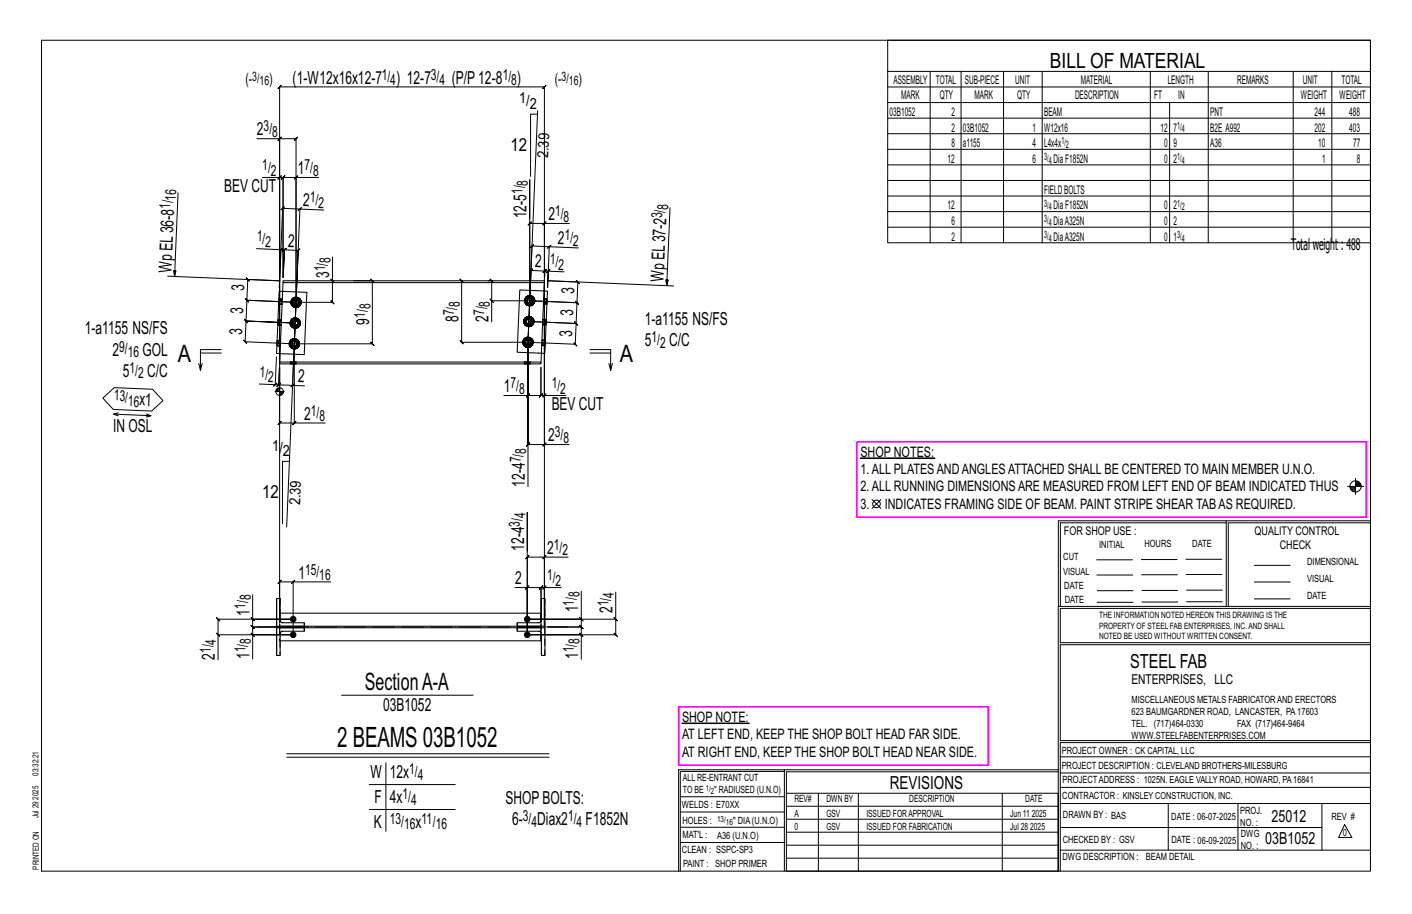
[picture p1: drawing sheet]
<svg xmlns="http://www.w3.org/2000/svg" width="432mm" height="279mm" viewBox="0 0 432 279" stroke-linecap="round" stroke-linejoin="round" font-family="sans-serif">
<g fill="#000" stroke="#000" stroke-width=".31">
<path d="M263.1 140h22.8v.2h-22.8zM208.6 221h20.5v.2h-20.5z"/>
<circle cx="89.6" cy="189.3" r=".86"/>
<circle cx="89.6" cy="194" r=".86"/>
<circle cx="161.2" cy="189.3" r=".86"/>
<circle cx="161.2" cy="194" r=".86"/>
</g>
<g fill="none" stroke="#000" stroke-width=".31">
<path d="M12.7 12.3h406.4v254h-406.4zM271.5 12.3h147.6v61.9h-147.6zM164.4 34.9h-2.1v19M164.4 33.8l-2.9 70.8M271.5 21.8h147.6M271.5 26.6h147.6M271.5 31.4h147.6M271.5 36.1h147.6M284.5 21.8v52.4M293.9 21.8v52.4M306.9 21.8v52.4M318.7 21.8v52.4"/>
<path d="M351.8 21.8v52.4M357.7 31.4v42.8M369.5 21.8v52.4M395.5 21.8v52.4M407.3 21.8v52.4M54.4 59l-1 25.5-.3-1.8 .7 .1-.4 1.7M78.6 42.4h6.9v67.8v-55.9h-5.3M85 54.8l1-1zM85.5 42.4l-.5 .5 1-1zM85.5 54.3h1.1l-.5 .5 1-1-.5 .5v30.5v-30.5l-.5 .5 1-1-.5 .5h3.9M85.5 42.4h5l-.5 .5 1-1-.5 .5v50M90 54.8l1-1z"/>
<path d="M97.5 54.3h-7v38.1M271.5 40.9h147.6M271.5 45.6h147.6M271.5 50.4h147.6M271.5 55.2h147.6M271.5 59.9h147.6M85.4 76.8l1-1zM91.2 64.4l1-1zM91.7 63.9l-5.3-.2 .6-.5-1.1 1 .5-.5-1 24.3 .5-11.7-7.5-.3M99 64.2l-7.3-.3-1.7 41.2 1.2-28.6 .5-.4-1 .9 .5-.5-4.2-.1 .5-.5-1.1 .9 .6-.4-.4 8.4 .4-8.4 .5-.5-1.1 .9 .6-.4-1.1-.1M101.7 78.6v7.2l-.5-.5 1 1-.5-.5v6.6l-.5-.5 1 1-.5-.5h-11.2M162 66.7v-11.7v36.9"/>
<path d="M166.5 68.3l.5-.5-1 1zM166.5 68.3h-4.5l.5-.5-1 1 .5-.5v23.6h-11.6v6.5M167.5 75.9l1-1zM168 75.4l-5.3-.2 .5-.5-1 1 .5-.5-1.2 29.4M174.1 68.3h-7.6v16.5M176.9 75.8l-8.9-.4-.5 12.5 .2-5 4.8 .2M204.9 63.5l-1 23.8-.3-1.7h.7l-.4 1.7M271.5 64.7h147.6M271.5 69.5h147.6M51.3 84.4l34.2 1.4-9.7-.4-.5-.5 .9 1-.4-.5-.3 6.4-.5-.5 1 1-.5-.5 15 .6M88.7 98.7h.5M88.9 98.1l.4 .2-.1 .4"/>
<path d="M89 92.3l.5 .1M89.1 99.8l.5 .3M89.1 91.8l.5 .2-.1 .4M89.2 98.7l.1 .4-.5 .2M89.3 98.3l.3-.3-.4-.4a1.56 1.56 0 0 0-.1 2.2l.4-.3-.2-.4M89.4 93.5l.5 .3M89.5 92.4l.1 .4-.5 .1M89.5 99.5l.3 .2-.2 .4 .6 .2M89.6 92l.2-.3-.3-.4a1.56 1.56 0 0 0-.1 2.2l.4-.4-.2-.3M89.7 97.3l-.5 .3M89.8 93.1l.3 .2-.2 .5 .6 .1M89.8 99.7l.4 .1v.5l.6-.1"/>
<path d="M90 91l-.5 .3M90.1 93.3l.4 .1v.5h.6M90.3 97.7l.4 .1 .2-.4 .5 .3-.4 .4M90.3 97.2l-.6 .1 .2 .5-.3 .2M90.5 92.4l-15-.6-.5-.5 1 1-.5-.5-.3 6.3-.4-.5 .9 1.1-.5-.6 15.1 .7-15.1-.7-.4-.5 .9 1.1-.5-.6-.2 6.4-.5-.5 1 1-.5-.5 15 .6M90.5 92.4l-2.8 68.7M90.6 91.4l.4 .1 .2-.5 .5 .4-.4 .3M90.6 90.9l-.6 .1 .2 .5-.4 .2M90.7 97.8l.6 1h.5l-.1 .6M90.9 97.4l-.6-.2v.5l-.4 .1M91 99.5l.3 .4-.5 .3-.2-.5-.4 .1M91 91.5l.6 1h.5l-.2 .6"/>
<path d="M91.2 91l-.6-.1v.5l-.4 .1M91.2 99.2l.5 .2-.4 .5M91.2 93.2l.4 .3-.5 .4-.2-.5h-.4M91.3 98.8l-.7 .9M91.4 97.7l.3 .5-.5 .2M91.5 92.8l.4 .3-.3 .4M91.6 92.5l-.7 .9M91.7 91.4l.3 .5-.5 .2M91.7 98.2l.1 .6M92 91.9l.1 .6M108.1 85.8h5.8l-.5-.5 1 1-.5-.5v19.3l-.5-.5 1 1-.5-.5h-23.9M141.2 85.8l-.5-.5 1 1-.5-.5v18.8l-.5-.5 1 1-.5-.5h20.3"/>
<path d="M149.2 85.8h1.2l-.5-.5 1 1-.5-.5v6.1M149.9 91.4l1 1zM160.2 98.2h.5M160.3 97.6l.5 .3-.1 .3M160.5 91.9h.5M160.6 99.3l.5 .4M160.6 91.3l.5 .2-.1 .4M160.7 98.2l.1 .4-.5 .2M160.8 97.9l.2-.4-.3-.3a1.56 1.56 0 0 0-.1 2.1l.4-.3-.2-.4M160.9 93l.4 .3M161 91.9v.4l-.4 .2M161 99l.3 .2-.2 .5 .6 .1"/>
<path d="M161.1 91.5l.2-.3-.3-.4a1.56 1.56 0 0 0-.1 2.2l.3-.4-.2-.3M161.2 96.8l-.5 .4M161.2 92.6l.4 .3-.3 .4 .6 .2M161.3 99.2l.4 .1v.5l.6-.1M161.5 90.5l-.5 .3M161.6 92.9l.3 .1v.5l.6-.1M161.8 97.3l.4 .1 .2-.5 .5 .3-.4 .4M161.8 96.8h-.6l.2 .5-.4 .2M162 91.9l14.4 .6-.4-.5 .9 1.1-.5-.6-.2 6.4-.5-.5 1 1-.5-.5-14.5-.6 14.5 .6-.5-.5 1 1-.5-.5-.3 6.3-.5-.5 1 1.1-.5-.6-14.4-.6M162 90.9l.4 .1 .2-.4 .5 .3-.4 .3M162.1 90.4l-.6 .1 .1 .5-.3 .2M162.2 97.4l.6 .9h.4l-.1 .6"/>
<path d="M162.4 96.9l-.6-.1v.5h-.4M162.4 99l.4 .4-.5 .3-.2-.5-.4 .1M162.4 91l.6 1h.5l-.1 .6M162.6 90.6l-.5-.2-.1 .5-.4 .1M162.7 98.7l.4 .2-.3 .5M162.7 92.7l.3 .4-.5 .3-.2-.5-.4 .1M162.8 98.3l-.7 .9M162.9 97.2l.3 .6-.5 .1M162.9 92.4l.5 .2-.4 .5M163 92l-.7 .9M163.1 90.9l.3 .5-.4 .2M163.2 97.8v.5"/>
<path d="M163.4 91.4l.1 .6M166.5 84.8l.1-1.9 .5-.5-1 .9 .5-.4-4.2-.2 .5-.5-1 1 .5-.5-.9 21.9M167.1 83.4l1.1-1zM167.7 82.9h-1.1l.5-.5-1 .9 .5-.4-.1 1.9M206 87.4l-38.5-1.6 9.2 .4-.5-.5 1 1-.5-.5-.3 6.3-.4-.5 .9 1.1-.5-.6-14.4-.6M60.8 111.1l.5 2.1M61.3 107.9h6.3M67.6 106.9h-6.3v6.3l.5-2.1M83.7 118.1l1-1zM84.1 119.7h2.8M84.4 119.2v.5M84.5 109.1l-.3 8.5-4.9-.2"/>
<path d="M84.7 118.9v.8M84.9 118.7v1M85.1 118.6v1.1M85.3 118.6v1.1M85.5 112.3l-.3 5.3 .6-.4-1.1 .9 .5-.5h-1M85.5 112.3l-.3 5.3-.5 .5 1.1-.9-.6 .4 4.3 .2M85.5 112.3v17l-.5 .5 1-1-.5 .5h4.5M85.5 112.3v8.8M85.7 119.7v1.1M85.9 119.7v1.1M86.1 119.7v1M86.4 119.7v.8"/>
<path d="M86.6 119.7v.5M88.5 105l.5 .1M88.6 104.5l.5 .2-.1 .4M88.9 106.1l.5 .4M88.9 118.3l1.1-1zM89 105.1v.3l-.4 .2M89.1 104.7l.2-.3-.3-.4a1.56 1.56 0 0 0-.1 2.1l.4-.3-.3-.4M89.3 105.8l.3 .2-.2 .5 .5 .1M89.5 103.7l-.5 .3M89.6 106l.4 .1-.1 .5 .6-.1M90 105.1v24.2h9.4M90 105.1l-.5 12.7 3.6 .2"/>
<path d="M90 104.1l.4 .1 .2-.5 .5 .4-.4 .3M90.1 103.6l-.6 .1 .2 .4-.4 .3M90.4 104.2l.6 1h.5l-.1 .5M90.6 103.7l-.5-.1-.1 .5h-.3M90.7 105.8l.3 .4-.5 .3-.2-.4h-.3M90.9 105.5l.5 .2-.4 .5M91 105.2l-.7 .9M91.1 104.1l.3 .5-.4 .2M91.4 104.6l.1 .6M159.9 104.6h.5M160.1 104l.4 .2-.1 .4M160.3 105.7l.5 .3"/>
<path d="M160.4 104.6l.1 .4-.5 .2M160.5 104.2l.3-.3-.4-.4a1.56 1.56 0 0 0-.1 2.2l.4-.4-.2-.3M160.7 105.3l.3 .3-.2 .4 .6 .1M160.9 103.2l-.5 .3M161 105.6l.4 .1v.4h.6M161.5 104.6v16.3h-7.4M161.5 103.6l.4 .1 .2-.5 .5 .4-.4 .3M161.5 103.1l-.6 .1 .2 .5-.3 .2M161.9 103.7l.6 1h.5l-.1 .6M162.1 103.2l-.6-.1v.5l-.4 .1M162.2 105.4l.3 .4-.5 .3-.2-.5-.4 .1M162.4 105.1l.5 .2-.4 .5"/>
<path d="M162.5 104.7l-.7 .9M162.6 103.6l.3 .5-.5 .2M162.9 104.1l.1 .6M180.4 106.9h6.3v6.3l.6-2.1M180.4 107.9h6.3M186.2 111.1l.5 2.1M31.5 121.7l3.4-3.2 11.8 .5 3.1 3.5-3.4 3.2-11.8-.5zM34.7 126.6l11.5 .5-1.5 .4M36.2 126.2l-1.5 .4 1.4 .5M44.8 126.5l1.4 .6M89.5 129.8l1-1zM161.5 120.9l.5-.5-1 1z"/>
<path d="M161.5 120.9h3.9l-.5 .5 1-1-.5 .5v-8.6v8.6l-.5 .5 1-1-.5 .5h1.1M166 136.4l1-1zM166.5 120.9l.5-.5-1 1zM166.5 135.9h-5l.5-.5-1 1 .5-.5v-31.3v44.1M173.1 120.9h-6.6v-34v49h7.5M88.5 141h-2.1v19.1M266.7 152.7l2.7 2.7M269.4 152.7l-2.7 2.7M375 159.8h-50.7v25.6M375 159.2h-51.3l-.1 107.1M412.1 148.7h4.9M412.8 149h1.7"/>
<path d="M412.9 149.3h1.6M413 149.6h1.5M413.3 149.8h1.2M413.6 150.1h.9M414.5 146.2v4.9M414.5 148.4h1.7M414.5 147.3h1M414.5 148.1h1.7M414.5 147.8h1.5M414.5 147.5h1.3M419.1 159.2h-44.1v26.2M419.1 159.8h-43.5v25.6"/>
<path d="M89.1 178.4l1-1zM89.6 177.9h-4.1l.5-.5-1 1 .5-.5v12.5v-163.8l-.5 .5 1-1-.5 .5h81l-.5 .5 1-1-.5 .5v165.3M101.1 177.9h-11.5v16.1M161.2 168.4v-11.7v37.3M161.2 179.6h4.3l-.5 .5 1-1-.5 .5v9.3M166.5 170.3l.5-.5-1 1zM166.5 170.3h-5.3l.5-.5-1 1 .5-.5v23.7v-14.4h-3.7M166.5 179.6h-1l.5-.5-1 1 .5-.5v10.1M173.7 170.3h-7.2v21.6v-12.3h5.2M335.4 171.1h10.9M335.4 175.8h11M349 171h11"/>
<path d="M349.1 175.7h11M362.7 171h10.9M362.7 175.6h11M383.6 172.8h11M383.6 177.9h11M66.2 193.5l1 1zM76.8 193.5l1 1zM76.8 188.8l1 1zM77.3 181.8v7.5h12.3h-22.9l-.5-.5 1 1-.5-.5v4.7M77.3 189.3v2.4l-.5-.5 1 1-.5-.5h8.2h-8.2l-.5-.5 1 1-.5-.5v2.3M160.7 180.1l1-1zM166 180.1l1-1z"/>
<path d="M177.3 188.8l1 1zM177.3 193.5l1 1zM177.8 180.7v8.6h-16.6h27.1v-8.3M177.8 189.3v2.4l-.5-.5 1 1-.5-.5h-10.3h10.3l-.5-.5 1 1-.5-.5v2.3M187.8 188.8l1 1zM188.3 189.3v4.7l-.5-.5 1 1-.5-.5h-27.1h16.6v7.5M323.7 185.4h95.4M335.5 184.1h11M335.5 180.6h11M349.2 184h11M349.2 180.5h11M362.9 180.4h10.9"/>
<path d="M362.9 184h10.9M383.6 183.1h11M419.1 186h-94.9v10.5h94.9M419.1 197.1h-94.9v29.3h94.9v.6h-94.9v39.3M77.3 201.5v-7.5h12.3h-22.9v7.7M104.4 212.5h40.3M87.7 230.4h80.2M87.7 231.5h80.2M112.9 239.8h26.3M118 233.2v20.9M239.9 235.8h-31.9v30.5M239.9 235.3h-32.4v31"/>
<path d="M323.6 235.3h-83.7v31M323.6 235.9h-83.1v6.6M324.2 236.3h94.9M324.2 231.4h94.9M112.9 247.5h26.3M208 252.9h31.9M208 257.5h31.9M208 243.6h31.9M208 248.2h31.9M240.5 242.5h83.1v23.8h-83.1zM240.5 258.4h83.1M240.5 254.4h83.1"/>
<path d="M240.5 250.4h83.1M240.5 246.5h83.1M250.3 242.5v23.8M262.5 242.5v23.8M306.5 242.5v23.8M324.2 253h80.1M324.2 245.6h94.9M324.2 259.9h94.9M324.2 240.7h94.9M357.3 245.6v14.3M378.6 245.6v14.3M404.3 245.6v14.3"/>
<path d="M411.2 252.1l2.2 3.9h-4zM240.5 262.3h83.1"/>
<circle cx="85.5" cy="119.7" r="1.16"/>
<circle cx="268" cy="154" r="1.17"/>
<circle cx="414.5" cy="148.7" r="1.71"/>
</g>
<path d="M262.1 135.1h155.8v23h-155.8zM207.5 216.1h94.8v17.8h-94.8z" fill="none" stroke="#f0f" stroke-width=".5"/>
<g fill="none" stroke="#000" stroke-width=".32">
<path d="M85.4 89l1 .1-.8 19h-1zM86.5 86.4l-.1 2.7 7.4 .3-.8 19-7.4-.3-.1 2.6M86.6 85.8h79.9v.6h-80zM166.4 88.9l1 .1-.8 19h-1zM166.5 86.4l-.1 2.5-7.4-.3-.8 19.1 7.4 .3-.2 2.7M85.5 110.7h79.9v.5h-79.9zM88.8 110.7h.1M88.8 111.2h.1M90.5 110.7h.1M90.5 111.2h.1M160.4 110.7h.1M160.4 111.2h.1"/>
<path d="M162.1 110.7h.1M162.1 111.2h.1M84.6 191.9h8.5v1.1h-6.6a.79 .79 0 0 0-.8 .7v6.7h-1.1zM84.6 183h1.1v6.6a.79 .79 0 0 0 .8 .8h6.6v1h-8.5zM84.6 183v8.4M84.6 191.9v8.5M85.5 191.4v.5M85.7 191.4h79.9v.5h-79.9zM85.7 187.4h79.7v2.6M158.2 191.9v1.1h6.6a.79 .79 0 0 1 .8 .7v6.7v-6.7l-.3-.5M158.2 190.4h6.6a.79 .79 0 0 0 .8-.8v-6.6h1v8.4h-8.4zM158.2 193v-1.1h8.4v8.5h-1"/>
<path d="M158.2 190.4v1M165.4 193.4v2.5h-79.7M165.6 183v6.6l-.3 .5"/>
</g>
<g fill="none" stroke="#000" stroke-width=".31" stroke-dasharray="2 1.4">
<path d="M84.9 99.3l1.1 .1zM84.9 99.3v-.2M85 98.9l-.1 .2 1.1 .1v.2M85 98.5v-.3l1.1 .1-.1 .3M85 98.2v-.3l1.1 .1v.3M85 97.9v-.2l1.1 .1v.2M85 97.7l1.1 .1M85.2 93l1.1 .1zM85.2 93v-.2M85.2 92.5v.3h1.1v.2M85.2 92.2v-.3h1.1v.3M85.2 91.9l.1-.3h1v.3"/>
<path d="M85.3 91.6v-.2h1v.2M85.3 91.4h1M86 98.9v-.3l-1-.1v.4h1v.3M86.3 92.6v-.4h-1.1v.3l1.1 .1v.2M88.7 98.7l.1 .6zM88.7 98.7l.9-1.3-.9 1.3 .8 1.3-.8-1.3h.5M88.8 99.3l.3 .5zM88.8 98.1l-.1 .6zM88.8 99.3l.5-.2-.1-.4M88.9 98.1l.4 .2-.1 .4M88.9 92.3l.1 .7zM89 92.3l.1 .6z"/>
<path d="M89 92.3l.8-1.2-.8 1.2 .7 1.4-.7-1.4 .5 .1M89 93l.4 .5zM89.1 99.8l.5 .4zM89.1 91.8l-.2 .5zM89.1 92.9l.5-.1-.1-.4M89.1 99.8l.5 .3zM89.1 99.8l.5 .3M89.1 91.8l.5 .2-.1 .4M89.2 97.6l-.4 .5zM89.2 97.6l.5-.3zM89.2 97.6l.5-.3M89.3 99.1l.5 .6"/>
<path d="M89.3 98.3l.6-.5M89.4 93.5l.5 .4zM89.4 93.5l.5 .3zM89.4 93.5l.5 .3M89.5 91.2l-.4 .6zM89.5 91.2l.5-.3zM89.5 98.7l.1 .4zM89.5 91.3l.5-.3zM89.5 91.3l.5-.3M89.6 99.1l.2 .3zM89.6 97.4l1.5 .1zM89.6 98l-.4-.4-.5 1.1 .2-.6-.1 1.2 .3 .5-.3-.5 .3 .5 .4-.3"/>
<path d="M89.6 92.8l.5 .5M89.6 98.3l-.1 .4zM89.6 98.3l.3-.3zM89.6 92l.6-.5M89.7 97.3l.6-.1zM89.7 93.7l1.5 .1zM89.7 92.4l.1 .4zM89.8 92.8l.3 .3zM89.8 91.1h1.5zM89.8 99.7l.4 .1v.5l-.6-.2 .6 .2-.6-.2zM89.8 99.4l.4 .2zM89.8 91.7l-.3-.4-.5 1 .1-.5v1.1l.3 .6-.3-.6 .3 .6 .4-.4"/>
<path d="M89.9 92l-.2 .4zM89.9 92l.3-.3zM89.9 93.9l.6 .1zM89.9 98h.4zM90 90.9l.6-.1zM90.1 93.3l.4 .1v.5l-.6-.1 .6 .1-.6-.1zM90.1 93.1l.4 .1zM90.2 91.7l.4-.1zM90.2 99.8l.4-.1 .2 .5M90.2 99.6l.4-.1zM90.3 98l.4 .1zM90.3 97.2l-.6 .1 .6-.1-.6 .1 .2 .5 .4-.1"/>
<path d="M90.3 97.2l.6 .2-.6-.2 .6 .2-.2 .4-.4-.1zM90.3 97.2l.6 .1zM90.5 94l.6-.1zM90.5 93.9h.6zM90.5 93.9h.6M90.5 93.4h.4l.2 .5M90.5 93.2l.4-.1zM90.6 91.6l.4 .1zM90.6 90.9l-.6 .1 .6-.1-.6 .1 .2 .5 .4-.1M90.6 90.9l.6 .1-.6-.1 .6 .1-.2 .5-.4-.1zM90.6 90.8l.6 .2zM90.6 99.7l.4-.2"/>
<path d="M90.6 99.5l.3-.3zM90.7 98.1l.3 .3zM90.7 97.8l.3 .3M90.9 93.4l.3-.2M90.9 93.1l.3-.3zM90.9 97.4l.5 .3zM90.9 97.4l.5 .3M90.9 97.3l.5 .4zM91 91.7l.2 .3zM91 91.5l.3 .2M91 98.4l.1 .4zM91.1 98.8l-.2 .4z"/>
<path d="M91.1 93.9l.5-.4zM91.1 93.9l.5-.4M91.1 97.5l.7 1.3zM91.1 93.9l.5-.3zM91.2 91l.5 .4zM91.2 91l.5 .4M91.2 99.2l.5 .2-.4 .5M91.2 91l.5 .3zM91.2 98.4l.5-.2-.3-.5M91.2 92l.1 .4zM91.3 99.9l-.3-.4 .3-.7M91.3 92.4l-.1 .4z"/>
<path d="M91.3 91.1l.8 1.4zM91.4 97.7l-.4 .4 .3 .7h.5l-.1 .6M91.4 97.7l.4 .5zM91.5 92.8l.4 .3-.3 .4M91.5 92.1l.5-.2-.3-.5M91.6 93.5l-.4-.3 .4-.7M91.7 91.4l-.4 .3 .3 .8h.5l-.2 .6M91.7 99.4l-.4 .5zM91.7 98.2l.1 .6zM91.7 98.2l.1 .6M91.7 91.3l.3 .6zM91.8 98.2l.1 .6z"/>
<path d="M91.8 98.8l-.8 1.3zM91.9 98.8l-.2 .6zM92 93.1l-.4 .5zM92 91.9l.1 .6zM92 91.9l.1 .6M92.1 92.5l-.9 1.3zM92.1 92.5l-.1 .6zM160.1 98.2l.1 .6zM160.2 98.2l.1 .6zM160.2 98.2l.8-1.3-.8 1.3 .7 1.4-.7-1.4h.5M160.2 98.8l.4 .6zM160.3 97.6l-.2 .6z"/>
<path d="M160.3 98.8l.5-.2-.1-.4M160.3 97.6l.5 .3-.1 .3M160.4 91.9l.1 .6zM160.5 91.9l.1 .6zM160.5 91.9l.8-1.3-.8 1.3 .7 1.3-.7-1.3h.5M160.5 92.5l.3 .5zM160.6 99.4l.5 .3zM160.6 91.3l-.2 .6zM160.6 92.5l.4-.2v-.4M160.6 99.3l.5 .4zM160.6 99.3l.5 .4M160.6 91.3l.5 .2-.1 .4"/>
<path d="M160.7 97.1l-.4 .5zM160.7 97.1l.5-.3zM160.7 97.2l.5-.4zM160.7 97.2l.5-.4M160.8 98.6l.5 .6M160.8 97.9l.6-.6M160.8 93l.5 .4zM160.9 93l.4 .3zM160.9 93l.4 .3M160.9 99.6h1.5zM160.9 90.8l-.3 .5zM160.9 90.8l.5-.3z"/>
<path d="M160.9 98.3l.1 .3zM161 90.8l.5-.3zM161 90.8l.5-.3M161 98.6l.3 .4zM161 96.9l1.5 .1zM161 97.5l-.3-.3-.5 1 .1-.6v1.2l.3 .5-.3-.5 .3 .5 .4-.3M161 92.3l.6 .6M161 97.9l-.1 .4zM161 97.9l.4-.3zM161.1 99.7l.6 .2zM161.1 91.5l.5-.5M161.2 96.8l.6-.1z"/>
<path d="M161.2 93.2l1.5 .1zM161.2 91.9l.1 .4zM161.3 92.3l.3 .3zM161.3 90.6h1.5zM161.3 99.2l.4 .1v.5l-.6-.1 .6 .1-.6-.1zM161.3 99l.4 .1zM161.3 91.2l-.3-.4-.5 1.1 .1-.6v1.2l.3 .5-.3-.5 .3 .5 .3-.4M161.3 91.5l-.1 .4zM161.3 91.5l.3-.3zM161.3 93.4l.6 .1zM161.4 97.6l.4-.1zM161.4 90.5l.7-.1z"/>
<path d="M161.6 92.9l.3 .1v.5l-.6-.2 .6 .2-.6-.2zM161.6 92.6l.4 .1zM161.6 91.2l.4-.1zM161.7 99.9l.6-.1zM161.7 99.8l.6-.1zM161.7 99.8l.6-.1M161.7 99.3l.4-.1 .2 .5M161.7 99.1l.4-.1zM161.8 97.5l.4 .1zM161.8 96.8h-.6h.6h-.6l.2 .5h.4M161.8 96.8l.6 .1-.6-.1 .6 .1-.2 .5-.4-.1zM161.8 96.7l.6 .1z"/>
<path d="M161.9 93.5l.6-.1zM161.9 93.5l.6-.1M161.9 93l.4-.1 .2 .5M162 92.7h.4zM162 91.1l.4 .2zM162.1 90.4l-.6 .1 .6-.1-.6 .1 .1 .5 .4-.1M162.1 90.4l.5 .2-.5-.2 .5 .2-.2 .4-.4-.1zM162.1 90.4l.6 .1zM162.1 99.2l.3-.2M162.1 99l.3-.3zM162.2 97.6l.2 .3zM162.2 97.4l.3 .2"/>
<path d="M162.3 99.7l.5-.3zM162.3 99.7l.5-.3M162.3 99.8l.5-.3zM162.3 92.9l.4-.2M162.4 92.7l.3-.3zM162.4 96.9l.5 .3zM162.4 96.9l.5 .3M162.4 96.8l.5 .4zM162.4 91.3l.3 .3zM162.4 91l.3 .2M162.4 97.9l.1 .4zM162.5 98.3l-.1 .4z"/>
<path d="M162.5 93.4l.5-.3zM162.5 93.4l.5-.3M162.5 97l.7 1.3zM162.5 93.4l.6-.3zM162.6 90.6l.5 .3zM162.6 90.6l.5 .3M162.7 98.7l.4 .2-.3 .5M162.7 90.5l.5 .4zM162.7 97.9l.5-.1-.3-.6M162.7 91.6l.1 .4zM162.8 99.4l-.4-.4 .4-.7M162.8 92l-.1 .4z"/>
<path d="M162.8 90.6l.7 1.4zM162.9 97.2l-.4 .4 .3 .7h.4l-.1 .6M162.9 97.2l.3 .5zM162.9 92.4l.5 .2-.4 .5M163 91.6l.4-.2-.3-.5M163 93.1l-.3-.4 .3-.7M163.1 90.9l-.4 .3 .3 .8h.5l-.1 .6M163.2 98.9l-.4 .6zM163.2 97.8v.5zM163.2 97.8v.5M163.2 90.9l.3 .5zM163.2 97.7l.1 .6z"/>
<path d="M163.2 98.3l-.8 1.3zM163.3 98.3l-.1 .6zM163.4 92.6l-.3 .5zM163.4 91.4l.1 .6zM163.4 91.4l.1 .6M163.5 91.4l.1 .6zM163.5 92l-.8 1.3zM163.6 92l-.2 .6zM166 98.1l-.1 .4h1.1v-.3l-1-.1v-.2M166 97.6l1.1 .1zM166.2 91.8v.3l1.1 .1v-.4h-1.1v-.3M166.2 91.3l1.1 .1z"/>
<path d="M167 99.3h-1.1M167 99.1v.2h-1.1v-.2M167 98.8v.3h-1.1v-.3M167 98.5v.3h-1.1v-.3M167 98.2l.1-.3h-1.1v-.2M167.1 97.7v.2M167.3 93l-1.1-.1M167.3 92.8v.2l-1.1-.1v-.2M167.3 92.5v.3l-1.1-.1v-.3M167.3 92.2v.3l-1.1-.1v-.3M167.3 91.8v-.2l-1.1-.1v-.2M167.3 91.4v.2"/>
<path d="M84.7 105.7l1 .1zM84.7 105.7v-.2M84.7 105.2v.3h1.1l-.1 .2M84.7 104.9v-.3h1.1v.3M84.7 104.6v-.3h1.1v.3M84.7 104.3v-.2h1.1v.2M84.7 104.1h1.1M85.8 105.3v-.4h-1.1v.3l1.1 .1v.2M88.4 105l.1 .6zM88.5 105l.1 .6zM88.5 105l.8-1.3-.8 1.3 .7 1.4-.7-1.4 .5 .1M88.5 105.6l.3 .6z"/>
<path d="M88.6 104.4l-.2 .6zM88.6 105.6l.4-.2v-.3M88.6 104.5l.5 .2-.1 .4M88.8 110.7h.1M88.8 110.7v.5M88.8 106.2l.5 .3zM88.9 111.2h-.1M88.9 106.1l.5 .4zM88.9 106.1l.5 .4M88.9 103.9l-.3 .5zM88.9 103.9l.6-.3zM89 104l.5-.3z"/>
<path d="M89 104l.5-.3M89 111.2h-.1v-.5h.1M89 105.4l.6 .6M89.1 104.7l.6-.6M89.2 106.4l1.5 .1zM89.2 105.1l.1 .4zM89.3 105.5l.3 .3zM89.3 103.7l1.5 .1zM89.3 104.4l-.3-.4-.5 1 .1-.5v1.1l.3 .5-.3-.5 .3 .5 .4-.3M89.3 110.7h.3v.5h-.3zM89.3 111.2h-.3v-.5h.3M89.3 104.7l-.1 .4z"/>
<path d="M89.3 104.7l.3-.3zM89.3 106.5l.6 .2zM89.5 103.6l.6-.1zM89.5 100l1.5 .1zM89.6 106l.4 .1-.1 .5-.5-.1 .5 .1-.5-.1zM89.6 105.8l.4 .1zM89.6 100.2l.6 .1zM89.6 104.4l.4-.1zM89.6 111.2h.4v-.5h.3M89.6 110.7h.4M89.9 106.7l.6-.1zM89.9 106.6l.6-.1z"/>
<path d="M89.9 106.6l.6-.1M90 106.1h.3l.2 .4M90 105.9l.4-.1zM90 111.2h.3v-.5h.1M90 104.3l.4 .1zM90.1 103.6l-.6 .1 .6-.1-.6 .1 .2 .4h.3M90.1 103.6l.5 .1-.5-.1 .5 .1-.2 .5-.4-.1zM90.1 103.5l.6 .2zM90.2 100.3l.6-.1zM90.2 100.3l.6-.1M90.3 111.2h.1l.1-.5M90.3 106.1l.4-.3"/>
<path d="M90.4 105.8l.3-.3zM90.4 104.4l.3 .3zM90.4 104.2l.3 .2M90.5 111.2v-.5M90.5 111.2h-.1M90.5 106.5l.5-.3zM90.5 106.5l.5-.3M90.5 106.6l.6-.3zM90.6 103.7l.5 .4zM90.6 103.7l.5 .4M90.7 103.7l.5 .3zM90.7 104.7l.1 .4z"/>
<path d="M90.8 105.1l-.1 .4zM90.8 100.2l.5-.3zM90.8 100.2l.5-.3M90.8 103.8l.7 1.4zM90.9 105.5l.5 .2-.4 .5M91 104.8l.4-.2-.3-.5M91 106.2l-.3-.4 .3-.6M91.1 104.1l-.4 .3 .3 .8h.5l-.1 .5M91.2 104l.3 .6zM91.4 105.8l-.3 .5zM91.4 104.6l.1 .6zM91.4 104.6l.1 .6"/>
<path d="M91.5 104.6l.1 .6zM91.5 105.2l-.8 1.3zM91.6 105.2l-.2 .6zM159.9 104.6l.1 .6zM159.9 104.6l.9-1.3-.9 1.3 .8 1.3-.8-1.3h.5M160 105.2l.3 .5zM160 104l-.1 .6zM160 105.2l.5-.2-.1-.4M160.1 104l.4 .2-.1 .4M160.3 105.7l.5 .4zM160.3 105.7l.5 .3zM160.3 105.7l.5 .3"/>
<path d="M160.4 110.7h.1M160.4 110.7v.5M160.4 103.5l-.4 .5zM160.4 103.5l.5-.4zM160.4 103.5l.5-.3zM160.4 103.5l.5-.3M160.4 111.2h.1M160.5 105l.5 .6M160.5 104.2l.6-.5M160.6 111.2h-.2v-.5h.2M160.7 105.9l1.5 .1zM160.7 104.6l.1 .4z"/>
<path d="M160.8 105l.2 .3zM160.8 103.3h1.5zM160.8 103.9l-.4-.4-.5 1.1 .2-.6-.1 1.2 .3 .5-.3-.5 .3 .5 .4-.4M160.8 104.2l-.1 .4zM160.8 104.2l.3-.3zM160.8 106.1l.6 .1zM160.9 110.7h.3v.5h-.3zM160.9 111.2h-.3v-.5h.3M160.9 103.1l.6-.1zM161 105.6l.4 .1v.4l-.6-.1 .6 .1-.6-.1zM161 105.3l.4 .1zM161.1 103.9l.4-.1z"/>
<path d="M161.2 111.2h.4v-.5h.2M161.2 110.7h.4M161.4 106.2l.6-.1zM161.4 106.1h.6zM161.4 106.1h.6M161.4 105.7l.4-.1 .2 .5M161.4 105.4l.4-.1zM161.5 103.8l.4 .2zM161.5 103.1l-.6 .1 .6-.1-.6 .1 .2 .5 .4-.1M161.5 103.1l.6 .1-.6-.1 .6 .1-.2 .5-.4-.1zM161.5 103l.6 .2zM161.6 111.2h.2v-.5h.2"/>
<path d="M161.8 105.6l.4-.2M161.8 105.3l.3-.2zM161.8 111.2h.2l.1-.5M161.9 104l.3 .3zM161.9 103.7l.3 .2M162 106.1l.5-.3zM162 106.1l.5-.3M162.1 111.2v-.5M162.1 111.2h-.1M162.1 103.2l.5 .4zM162.1 103.2l.5 .4M162.2 104.3l.1 .4z"/>
<path d="M162.3 104.7l-.2 .4zM162.3 103.3l.7 1.4zM162.4 105.1l.5 .2-.4 .5M162.4 104.3l.5-.2-.3-.5M162.5 105.8l-.3-.4 .3-.7M162.6 103.6l-.4 .3 .3 .8h.5l-.1 .6M162.6 103.6l.4 .5zM162.9 105.3l-.4 .5zM162.9 104.1l.1 .6zM162.9 104.1l.1 .6M163 104.1l.1 .6zM163 104.7l-.8 1.3z"/>
<path d="M163.1 104.7l-.2 .6zM165.7 104.5v.3h1.1v-.3h-1.1v-.3M165.7 103.9l1.1 .2zM166.7 105.6h-1.1M166.7 105.5v.1h-1.1l.1-.2M166.7 105.2v.3l-1-.1v-.3M166.8 104.8l-.1 .4-1-.1v-.3M166.8 104.5v-.3h-1.1v-.2M166.8 104.1v.1M85.5 191.9v4M85.5 187.4l.1 4M85.6 191.9l.1 4"/>
<path d="M85.6 183v6.6a.79 .79 0 0 0 .9 .8M85.7 187.4h-.2v4M86.5 193a.79 .79 0 0 0-.9 .7v6.7M93 191.9v1.1M93 190.4v1M164.8 190.4l.5-.3M165.3 193.2l-.5-.2M165.4 187.4v8.5M165.4 193.4l.1-1.5M165.5 191.4l-.1-1.4M166.6 191.9v8.5M166.6 183v8.4"/>
</g>
<path d="M78.8 191.7h95.5" fill="none" stroke="#000" stroke-width=".31" stroke-dasharray="6.8 1 0 1"/>
<text font-size="8.6" x="103.1" y="228.5">2 BEAMS 03B1052</text>
<g font-size="7.3">
<text x="54.4" y="110.8">A</text>
<text x="189.5" y="110.8">A</text>
<text x="111.6" y="210.8">SectionA-A</text>
</g>
<text font-size="6.4" x="321.1" y="20.7">BILL OF MATERIAL</text>
<text font-size="5.9" x="345.6" y="204.1">STEEL FAB</text>
<g font-size="5.5">
<text x="89.5" y="25.6">(1-W12x16x12-7</text>
<text x="121.1" y="25.6">) 12-7</text>
<text x="138.2" y="25.6">(P/P12-8</text>
<text x="158.1" y="25.6">)</text>
<text x="78.6" y="41.4">2</text>
<text x="156.1" y="46.2">12</text>
<text x="91.1" y="53.3">1</text>
<text x="68.6" y="58.8">BEV CUT</text>
<text x="92.6" y="63" transform="rotate(2 92.6 63)">2</text>
<text x="161" y="66.7" transform="rotate(-90 161 66.7)">12-5</text>
<text x="167.7" y="67.3">2</text>
<text x="88" y="75.4" transform="rotate(2 88 75.4)">2</text>
<text x="170.5" y="74.5" transform="rotate(2 170.5 74.5)">2</text>
<text x="52.4" y="83.4" transform="rotate(-88 52.4 83.4)">WpEL36-8</text>
<text x="163.5" y="81.7" transform="rotate(2 163.5 81.7)">2</text>
<text x="74.6" y="89" transform="rotate(-88 74.6 89)">3</text>
<text x="100.7" y="85" transform="rotate(-90 100.7 85)">3</text>
<text x="175.6" y="90" transform="rotate(-88 175.6 90)">3</text>
<text x="203" y="86.2" transform="rotate(-88 203 86.2)">WpEL37-2</text>
<text x="74.3" y="95.9" transform="rotate(-88 74.3 95.9)">3</text>
<text x="112.9" y="99.2" transform="rotate(-90 112.9 99.2)">9</text>
<text x="140.2" y="98.4" transform="rotate(-90 140.2 98.4)">8</text>
<text x="149.4" y="98.4" transform="rotate(-90 149.4 98.4)">2</text>
<text x="175.3" y="96.7" transform="rotate(-88 175.3 96.7)">3</text>
<text x="197.2" y="99.3">1-a1155 NS/FS</text>
<text x="26" y="102.2">1-a1155 NS/FS</text>
<text x="74.1" y="102.3" transform="rotate(-88 74.1 102.3)">3</text>
<text x="175" y="103" transform="rotate(-88 175 103)">3</text>
<text x="197.2" y="105.8">5</text>
<text x="204.6" y="105.8">C/C</text>
<text x="34.4" y="108.8">2</text>
<text x="43.6" y="108.8">GOL</text>
<text x="37.6" y="115.3">5</text>
<text x="45" y="115.3">C/C</text>
<text x="91.1" y="116.9" transform="rotate(2 91.1 116.9)">2</text>
<text x="154.1" y="119.9">1</text>
<text x="42.5" y="123.9" transform="rotate(2 42.5 123.9)">x1</text>
<text x="168.7" y="125.4">BEV CUT</text>
<text x="93" y="128.3">2</text>
<text x="34.6" y="132">IN OSL</text>
<text x="167.6" y="134.9">2</text>
<text x="160.5" y="148.7" transform="rotate(-90 160.5 148.7)">12-4</text>
<text x="80.2" y="152.3">12</text>
<text x="160.2" y="168.4" transform="rotate(-90 160.2 168.4)">12-4</text>
<text x="167.3" y="169.3">2</text>
<text x="91.2" y="176.9">1</text>
<text x="157.5" y="178.6">2</text>
<text x="76.3" y="188.2" transform="rotate(-90 76.3 188.2)">1</text>
<text x="176.8" y="187.1" transform="rotate(-90 176.8 187.1)">1</text>
<text x="187.3" y="187.4" transform="rotate(-90 187.3 187.4)">2</text>
<text x="65.7" y="201.7" transform="rotate(-90 65.7 201.7)">2</text>
<text x="76.3" y="201.5" transform="rotate(-90 76.3 201.5)">1</text>
<text x="176.8" y="201.5" transform="rotate(-90 176.8 201.5)">1</text>
<text x="117.2" y="217.5">03B1052</text>
<text x="113.3" y="237.9">W</text>
<text x="119.2" y="237.9">12x</text>
<text x="114.6" y="245.5">F</text>
<text x="119.2" y="245.5">4x</text>
<text x="154.6" y="245.7">SHOPBOLTS:</text>
<text x="272.2" y="241.1">REVISIONS</text>
<text x="114.4" y="253.1">K</text>
<text x="127" y="253.1">x</text>
<text x="156.6" y="252.3">6-</text>
<text x="164.3" y="252.3">Diax2</text>
<text x="179.1" y="252.3">F1852N</text>
</g>
<g font-size="5.1">
<text x="388.9" y="251.3">25012</text>
<text x="386.9" y="258.1">03B1052</text>
</g>
<text font-size="4.9" x="394.8" y="76.4">Totalweight : 488</text>
<g font-size="4.7">
<text x="75.1" y="25.7">(-</text>
<text x="82.3" y="25.7">)</text>
<text x="116.7" y="24.3">1/</text>
<text x="119.4" y="26">4</text>
<text x="131.8" y="24.3">3/</text>
<text x="134.4" y="26">4</text>
<text x="153.7" y="24.3">1/</text>
<text x="156.4" y="26">8</text>
<text x="169.7" y="25.7">(-</text>
<text x="176.9" y="25.7">)</text>
<text x="158.7" y="31.6">1/</text>
<text x="162" y="33.3">2</text>
<text x="80.6" y="40.2">3/</text>
<text x="83.2" y="41.8">8</text>
<text x="80.2" y="52">1/</text>
<text x="82.8" y="53.7">2</text>
<text x="93.1" y="52">7/</text>
<text x="95.7" y="53.7">8</text>
<text x="167.7" y="48.4" transform="rotate(-88 167.7 48.4)">2.39</text>
<text x="159.8" y="59.3" transform="rotate(-90 159.8 59.3)">1/</text>
<text x="161.4" y="56.7" transform="rotate(-90 161.4 56.7)">8</text>
<text x="52" y="63.9" transform="rotate(-88 52 63.9)">1/</text>
<text x="53.8" y="61.4" transform="rotate(-88 53.8 61.4)">16</text>
<text x="94.7" y="61.8" transform="rotate(2 94.7 61.8)">1/</text>
<text x="97.3" y="63.6" transform="rotate(2 97.3 63.6)">2</text>
<text x="204.3" y="64.2" transform="rotate(-88 204.3 64.2)">8</text>
<text x="169.7" y="66.1">1/</text>
<text x="172.4" y="67.7">8</text>
<text x="202.5" y="66.7" transform="rotate(-88 202.5 66.7)">3/</text>
<text x="78.5" y="73.8" transform="rotate(2 78.5 73.8)">1/</text>
<text x="81.1" y="75.5" transform="rotate(2 81.1 75.5)">2</text>
<text x="172.6" y="73.4" transform="rotate(2 172.6 73.4)">1/</text>
<text x="175.1" y="75.1" transform="rotate(2 175.1 75.1)">2</text>
<text x="99.4" y="82.9" transform="rotate(-90 99.4 82.9)">1/</text>
<text x="101.1" y="80.3" transform="rotate(-90 101.1 80.3)">8</text>
<text x="168.2" y="80.7" transform="rotate(2 168.2 80.7)">1/</text>
<text x="170.7" y="82.5" transform="rotate(2 170.7 82.5)">2</text>
<text x="113.3" y="94.5" transform="rotate(-90 113.3 94.5)">8</text>
<text x="140.6" y="93.8" transform="rotate(-90 140.6 93.8)">8</text>
<text x="149.8" y="93.7" transform="rotate(-90 149.8 93.7)">8</text>
<text x="111.6" y="97.1" transform="rotate(-90 111.6 97.1)">1/</text>
<text x="138.9" y="96.4" transform="rotate(-90 138.9 96.4)">7/</text>
<text x="148.1" y="96.3" transform="rotate(-90 148.1 96.3)">7/</text>
<text x="36.5" y="107.5">9/</text>
<text x="199.3" y="104.6">1/</text>
<text x="201.9" y="106.3">2</text>
<text x="39.1" y="109.2">16</text>
<text x="39.6" y="114">1/</text>
<text x="42.3" y="115.7">2</text>
<text x="79.4" y="115.2" transform="rotate(2 79.4 115.2)">1/</text>
<text x="81.9" y="116.9" transform="rotate(2 81.9 116.9)">2</text>
<text x="156.1" y="118.7">7/</text>
<text x="168.7" y="118.7">1/</text>
<text x="34.8" y="122.4" transform="rotate(2 34.8 122.4)">13/</text>
<text x="39" y="124.2" transform="rotate(2 39 124.2)">16</text>
<text x="158.7" y="120.3">8</text>
<text x="171.3" y="120.3">2</text>
<text x="95.1" y="127.1">1/</text>
<text x="97.7" y="128.7">8</text>
<text x="83.3" y="137.7">1/</text>
<text x="169.7" y="133.7">3/</text>
<text x="172.3" y="135.3">8</text>
<text x="86.5" y="139.4">2</text>
<text x="159.2" y="141.4" transform="rotate(-90 159.2 141.4)">7/</text>
<text x="160.9" y="138.8" transform="rotate(-90 160.9 138.8)">8</text>
<text x="91.8" y="154.5" transform="rotate(-88 91.8 154.5)">2.39</text>
<text x="159" y="161" transform="rotate(-90 159 161)">3/</text>
<text x="160.7" y="158.4" transform="rotate(-90 160.7 158.4)">4</text>
<text x="169.4" y="168.1">1/</text>
<text x="172" y="169.7">2</text>
<text x="93.3" y="175.6">15/</text>
<text x="97.6" y="177.3">16</text>
<text x="167.3" y="177.4">1/</text>
<text x="169.9" y="179">2</text>
<text x="76.7" y="183.6" transform="rotate(-90 76.7 183.6)">8</text>
<text x="175.5" y="185.1" transform="rotate(-90 175.5 185.1)">1/</text>
<text x="177.2" y="182.5" transform="rotate(-90 177.2 182.5)">8</text>
<text x="186.1" y="185.4" transform="rotate(-90 186.1 185.4)">1/</text>
<text x="187.7" y="182.7" transform="rotate(-90 187.7 182.7)">4</text>
<text x="75" y="186.2" transform="rotate(-90 75 186.2)">1/</text>
<text x="66.1" y="197.1" transform="rotate(-90 66.1 197.1)">4</text>
<text x="76.7" y="196.8" transform="rotate(-90 76.7 196.8)">8</text>
<text x="177.2" y="196.8" transform="rotate(-90 177.2 196.8)">8</text>
<text x="64.4" y="199.7" transform="rotate(-90 64.4 199.7)">1/</text>
<text x="75" y="199.4" transform="rotate(-90 75 199.4)">1/</text>
<text x="175.5" y="199.5" transform="rotate(-90 175.5 199.5)">1/</text>
<text x="125.1" y="236.6">1/</text>
<text x="127.8" y="238.3">4</text>
<text x="123.1" y="244.3">1/</text>
<text x="125.7" y="245.9">4</text>
<text x="119.2" y="251.9">13/</text>
<text x="128.9" y="251.9">11/</text>
<text x="159.9" y="251">3/</text>
<text x="173.7" y="251">1/</text>
<text x="123.6" y="253.5">16</text>
<text x="133.2" y="253.5">16</text>
<text x="162.5" y="252.7">4</text>
<text x="176.3" y="252.7">4</text>
</g>
<g font-size="4.4">
<text x="263.1" y="139.8">SHOP NOTES:</text>
<text x="263.1" y="145">1.ALL PLATESANDANGLESATTACHED SHALL BE CENTERED TO MAIN MEMBER U.N.O.</text>
<text x="263.1" y="155.5">3.</text>
<text x="263.1" y="150.2">2.ALL RUNNING DIMENSIONSARE MEASURED FROM LEFT END OF BEAM INDICATED THUS</text>
<text x="270.6" y="155.5">INDICATES FRAMING SIDE OF BEAM. PAINT STRIPE SHEAR TABAS REQUIRED.</text>
<text x="208.6" y="220.8">SHOP NOTE:</text>
<text x="208.6" y="226">AT LEFT END, KEEP THE SHOP BOLT HEAD FAR SIDE.</text>
<text x="208.6" y="231.3">AT RIGHT END, KEEP THE SHOP BOLT HEAD NEAR SIDE.</text>
</g>
<text font-size="4.2" x="346" y="209.1">ENTERPRISES, LLC</text>
<g font-size="4">
<text x="77.2" y="24.7">3/</text>
<text x="79.4" y="26.1">16</text>
<text x="171.7" y="24.7">3/</text>
<text x="174" y="26.1">16</text>
</g>
<g font-size="3.7">
<text x="273.2" y="25.6">ASSEMBLY</text>
<text x="286.2" y="25.6">TOTAL</text>
<text x="295.1" y="25.6">SUB-PIECE</text>
<text x="310.4" y="25.6">UNIT</text>
<text x="330.5" y="25.6">MATERIAL</text>
<text x="357.1" y="25.6">LENGTH</text>
<text x="378.3" y="25.6">REMARKS</text>
<text x="398.4" y="25.6">UNIT</text>
<text x="410.2" y="25.6">TOTAL</text>
<text x="272.1" y="35.5">03B1052</text>
<text x="275.6" y="30.4">MARK</text>
<text x="287.4" y="30.4">QTY</text>
<text x="290.9" y="35.5">2</text>
<text x="298" y="30.4">MARK</text>
<text x="311" y="30.4">QTY</text>
<text x="319.3" y="35.5">BEAM</text>
<text x="328.7" y="30.4">DESCRIPTION</text>
<text x="353" y="30.4">FT</text>
<text x="360.3" y="30.4">IN</text>
<text x="370.1" y="35.5">PNT</text>
<text x="397.8" y="30.4">WEIGHT</text>
<text x="402" y="35.5">244</text>
<text x="409.6" y="30.4">WEIGHT</text>
<text x="412.6" y="35.5">488</text>
<text x="290.9" y="40.2">2</text>
<text x="294.5" y="40.2">03B1052</text>
<text x="315.8" y="40.2">1</text>
<text x="319.3" y="40.2">W12x16</text>
<text x="354.9" y="40.2">12</text>
<text x="358.9" y="40.2">7</text>
<text x="370.1" y="40.2">B2E A992</text>
<text x="402" y="40.2">202</text>
<text x="412.6" y="40.2">403</text>
<text x="290.9" y="45">8</text>
<text x="294.5" y="45">a1155</text>
<text x="315.8" y="45">4</text>
<text x="319.3" y="45">L4x4x</text>
<text x="356" y="45">0</text>
<text x="358.9" y="45">9</text>
<text x="370.1" y="45">A36</text>
<text x="403.2" y="45">10</text>
<text x="413.8" y="45">77</text>
<text x="289.8" y="49.7">12</text>
<text x="315.8" y="49.7">6</text>
<text x="322.2" y="49.7">DiaF1852N</text>
<text x="356" y="49.7">0</text>
<text x="358.9" y="49.7">2</text>
<text x="404.3" y="49.7">1</text>
<text x="415" y="49.7">8</text>
<text x="319.3" y="59.3">FIELDBOLTS</text>
<text x="289.8" y="64">12</text>
<text x="322.2" y="64">DiaF1852N</text>
<text x="356" y="64">0</text>
<text x="358.9" y="64">2</text>
<text x="290.9" y="68.8">6</text>
<text x="322.2" y="68.8">DiaA325N</text>
<text x="356" y="68.8">0</text>
<text x="358.9" y="68.8">2</text>
<text x="290.9" y="73.6">2</text>
<text x="322.2" y="73.6">DiaA325N</text>
<text x="356" y="73.6">0</text>
<text x="358.9" y="73.6">1</text>
<text x="325.3" y="163.4">FOR SHOP USE :</text>
<text x="383.7" y="163.4">QUALITY CONTROL</text>
<text x="391.4" y="167.8">CHECK</text>
</g>
<g font-size="3.1">
<text x="360" y="39.4">1/</text>
<text x="361.4" y="40.5">4</text>
<text x="324.6" y="44.1">1/</text>
<text x="326" y="45.3">2</text>
<text x="319.3" y="48.9">3/</text>
<text x="320.7" y="50">4</text>
<text x="360" y="48.9">1/</text>
<text x="361.4" y="50">4</text>
<text x="319.3" y="63.2">3/</text>
<text x="320.7" y="64.3">4</text>
<text x="360" y="63.2">1/</text>
<text x="361.4" y="64.3">2</text>
<text x="319.3" y="68">3/</text>
<text x="320.7" y="69.1">4</text>
<text x="319.3" y="72.7">3/</text>
<text x="320.7" y="73.8">4</text>
<text x="360" y="72.7">3/</text>
<text x="361.4" y="73.8">4</text>
<text x="336.2" y="167.4">INITIAL</text>
<text x="350" y="167.1">HOURS</text>
<text x="364.6" y="167.2">DATE</text>
<text x="325.2" y="171.3">CUT</text>
<text x="399.8" y="172.8">DIMENSIONAL</text>
<text x="325.1" y="175.8">VISUAL</text>
<text x="399.8" y="177.9">VISUAL</text>
<text x="325.5" y="180">DATE</text>
<text x="325.7" y="184.4">DATE</text>
<text x="399.8" y="183.1">DATE</text>
<text x="346" y="215">MISCELLANEOUS METALS FABRICATORAND ERECTORS</text>
<text x="346" y="218.6">623 BAUMGARDNER ROAD, LANCASTER, PA17603</text>
<text x="346" y="225.8">WWW.STEELFABENTERPRISES.COM</text>
<text x="346" y="222.2">TEL. (717)464-0330</text>
<text x="378.3" y="222.2">FAX (717)464-9464</text>
<text x="324.7" y="230.5">PROJECT OWNER : CK CAPITAL, LLC</text>
<text x="208.8" y="238.8">ALL RE-ENTRANT CUT</text>
<text x="324.7" y="235.1">PROJECT DESCRIPTION : CLEVELAND BROTHERS-MILESBURG</text>
<text x="324.9" y="239.5">PROJECTADDRESS : 1025N. EAGLE VALLY ROAD, HOWARD, PA16841</text>
<text x="208.8" y="242.5">TO BE</text>
<text x="218.4" y="242.5">&quot; RADIUSED (U.N.O)</text>
<text x="242.9" y="245.3">REV#</text>
<text x="252.7" y="245.3">DWN BY</text>
<text x="278.1" y="245.3">DESCRIPTION</text>
<text x="313.5" y="245.3">DATE</text>
<text x="324.9" y="244.2">CONTRACTOR : KINSLEY CONSTRUCTION, INC.</text>
<text x="208.5" y="247">WELDS : E70XX</text>
<text x="208.7" y="251.7">HOLES :</text>
<text x="224.2" y="251.8">&quot; DIA(U.N.O)</text>
<text x="242.9" y="249.9">A</text>
<text x="252.7" y="249.9">GSV</text>
<text x="264.9" y="249.9">ISSUED FORAPPROVAL</text>
<text x="309" y="249.9">Jun 11</text>
<text x="315.5" y="249.9">2025</text>
<text x="325.1" y="250">DRAWN BY : BAS</text>
<text x="358.2" y="250.5">DATE : 06-07-2025</text>
<text x="379.3" y="248.9">PROJ.</text>
<text x="407.2" y="250.5">REV #</text>
<text x="208.7" y="256.3">MAT'L :</text>
<text x="219.3" y="256.4">A36 (U.N.O)</text>
<text x="242.9" y="253.8">0</text>
<text x="252.7" y="253.8">GSV</text>
<text x="264.9" y="253.8">ISSUED FOR FABRICATION</text>
<text x="309" y="253.8">Jul 28</text>
<text x="315" y="253.8">2025</text>
<text x="325" y="257.6">CHECKED BY : GSV</text>
<text x="358.3" y="257.7">DATE : 06-09-2025</text>
<text x="379.3" y="252.5">NO. :</text>
<text x="379.5" y="255.9">DWG</text>
<text x="410.6" y="255.5">0</text>
<text x="208.6" y="260.7">CLEAN : SSPC-SP3</text>
<text x="324.9" y="262.9">DWG DESCRIPTION :</text>
<text x="350.4" y="263">BEAM DETAIL</text>
<text x="379.5" y="259.5">NO. :</text>
<text x="208.9" y="265">PAINT : SHOP PRIMER</text>
</g>
<g font-size="2.7">
<text x="336.1" y="189">THE INFORMATION NOTED HEREON THIS DRAWING IS THE</text>
<text x="336.1" y="195.4">NOTED BE USED WITHOUT WRITTEN CONSENT.</text>
<text x="336.1" y="192.2">PROPERTY OF STEEL FAB ENTERPRISES, INC.AND SHALL</text>
</g>
<g font-size="2.6">
<text x="215.9" y="241.8">1/</text>
<text x="217.4" y="242.7">2</text>
<text x="219.3" y="251.1">13/</text>
<text x="222" y="252.1">16</text>
</g>
<g font-size="2.5">
<text x="11.7" y="237.1" transform="rotate(-90 11.7 237.1)">03:32:21</text>
<text x="11.8" y="244.4" transform="rotate(-90 11.8 244.4)">2025</text>
<text x="11.8" y="250.1" transform="rotate(-90 11.8 250.1)">Jul 29</text>
<text x="11.9" y="265.8" transform="rotate(-90 11.9 265.8)">PRINTED ON</text>
</g>
</svg>
